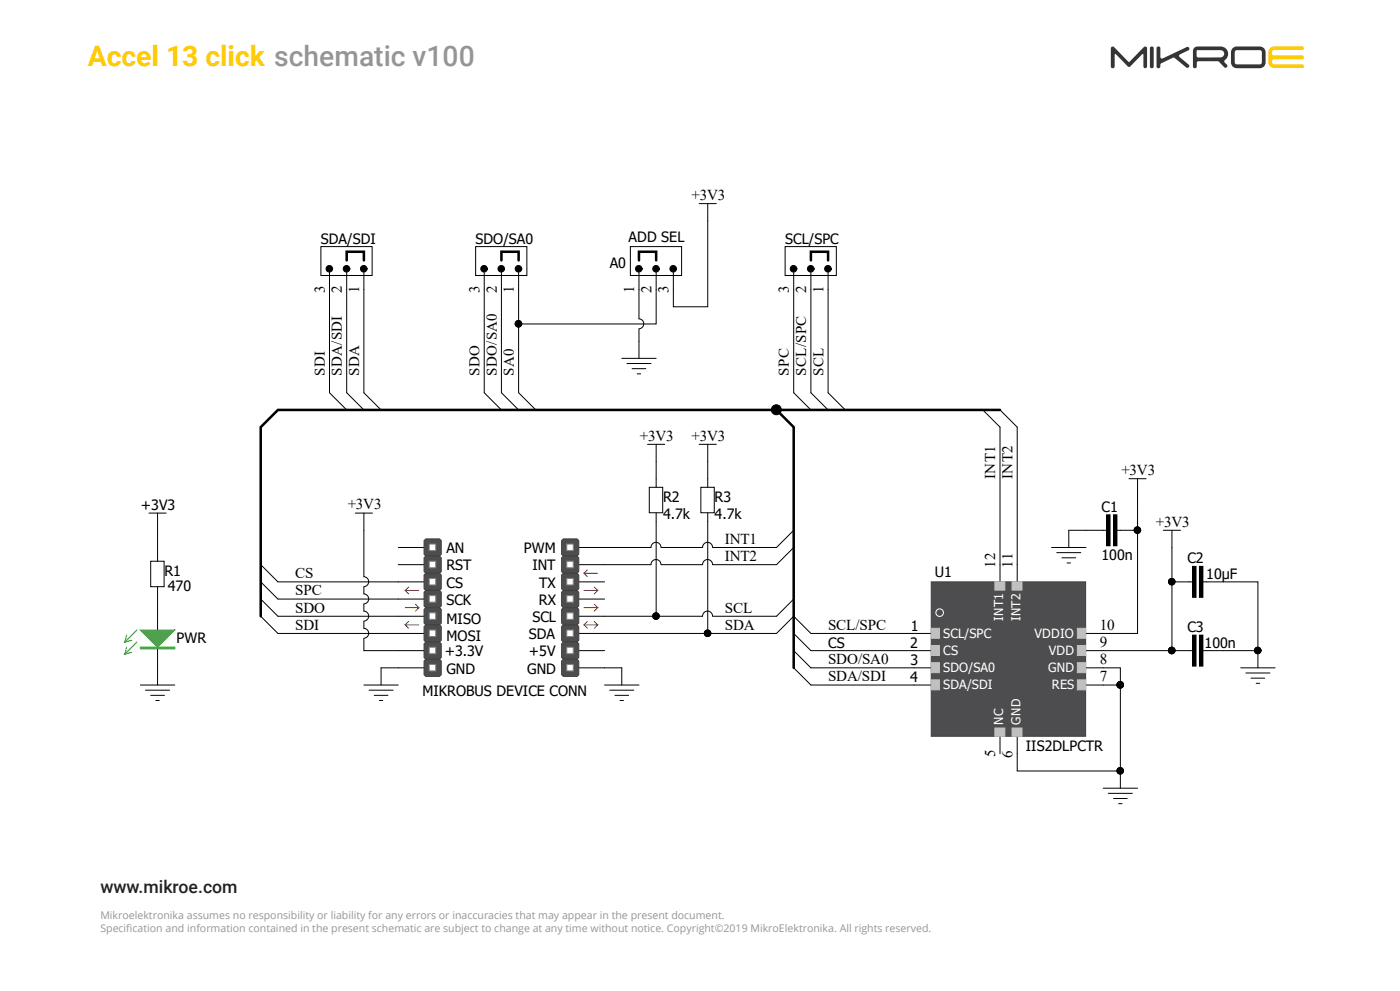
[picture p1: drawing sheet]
<svg xmlns="http://www.w3.org/2000/svg" width="420mm" height="297mm" viewBox="0 0 420 297" stroke-linecap="round" stroke-linejoin="round" font-family="sans-serif">
<path d="M381 14.4l1.3-.5h8.4a.54 .54 0 0 1 .5 .5 .54 .54 0 0 1-.5 .6h-8.6a.9 .9 0 0 0-.5 .8 .9 .9 0 0 0 .5 .8h8.6a.58 .58 0 0 1 .5 .6 .58 .58 0 0 1-.5 .6h-8.6a.8 .8 0 0 0-.5 .8 .8 .8 0 0 0 .7 .7h8.4a.55 .55 0 0 1 .5 .5 .55 .55 0 0 1-.5 .6h-8.4a1.74 1.74 0 0 1-1.8-1.8v-3.3z" fill-rule="evenodd" fill="#ffcb05"/>
<path d="M359 15.1l7.2-.1a1.09 1.09 0 0 1 1.1 1.1 1.09 1.09 0 0 1-1.1 1.1h-6.9l-.3-.5zM358.4 14.2l-.5 1.1v4.6a.58 .58 0 0 0 .6 .5 .58 .58 0 0 0 .5-.5l.1-1.2 .3-.3 6.3 .1a4 4 0 0 0 2.1 1.8l.4-.5-.4-.7a.72 .72 0 0 1-.5-.6 .72 .72 0 0 1 .5-.7 2.22 2.22 0 0 0 .5-2.5 2.22 2.22 0 0 0-2.1-1.4h-6.9zM347.1 14.1l-.1 5.8a.58 .58 0 0 0 .5 .5 .58 .58 0 0 0 .6-.5v-.7l.3-.2 3.7-1.7 3.8 2.9a.57 .57 0 0 0 .7-.1 .57 .57 0 0 0 0-.7l-2.7-2.3-.2-.4 .3-.4 2.5-1.2a.56 .56 0 0 0 .2-.7 .56 .56 0 0 0-.7-.3l-7.3 3.5-.6-.4v-3l-.5-.3zM345.1 14.1l-.1 5.8a.58 .58 0 0 0 .5 .5 .58 .58 0 0 0 .6-.5v-5.5l-.3-.4zM369.8 14.4l.9-.4 7.2-.1a1.74 1.74 0 0 1 1.8 1.8v3a1.74 1.74 0 0 1-1.8 1.7h-6.8a1.74 1.74 0 0 1-1.8-1.7v-3.4zM370.6 15.2l-.2 .5v3l.3 .5 7.2 .1 .6-.3 .1-3.3-.4-.6-7.1-.1zM333.4 14.1l-.1 .4v5.4a.58 .58 0 0 0 .5 .5 .58 .58 0 0 0 .6-.5v-3.5l.3-.2 3.6 3.7 .4 .2 4.2-3.9 .1 3.7a.55 .55 0 0 0 .6 .5 .55 .55 0 0 0 .5-.5v-5.4l-.3-.5-.6 .1-4.5 4.5-4.5-4.5-.4-.2z" fill-rule="evenodd" fill="#343537"/>
<g fill="none" stroke="#000" stroke-width=".3">
<path d="M96.3 73.9h15.3v8.7h-15.3zM142.7 73.9h15.4v8.7h-15.4zM189.1 73.9h15.4v8.7h-15.4zM209.7 61h5.2M212.3 61v5.2M235.5 73.9h15.4v8.7h-15.4zM98.8 81.6v5.2M104 81.6v5.2M109.2 81.6v5.2M145.3 81.6v5.2M150.4 81.6v5.2M155.6 81.6v5.2"/>
<path d="M191.7 81.6v5.2M196.8 81.6v5.2M202 81.6v5.2M238.1 81.6v5.2M243.3 81.6v5.2M248.4 81.6v5.2M98.8 117.7l5.2 5.2M104 117.7l5.2 5.2M109.2 117.7l5.1 5.2M145.3 117.7l5.1 5.2M150.4 117.7l5.2 5.2M155.6 117.7l5.1 5.2"/>
<path d="M186.5 107.4h10.3M188.1 108.9h7.2M189.6 110.5h4.2M191.2 112h1M191.7 102.2v5.2M238.1 117.7l5.2 5.2M243.3 117.7l5.1 5.2M248.4 117.7l5.2 5.2M194.3 133.2h5.1M196.8 133.2v5.1M209.7 133.2h5.2M212.3 133.2v5.1"/>
<path d="M294.8 122.9l5.2 5.1M300 122.9l5.2 5.1M44.7 153.8h5.1M47.3 153.8v5.1M106.6 153.8h5.1M109.2 153.8v5.1M238.1 158.9l-5.1 5.2M320.6 158.9v5.2M338.7 143.5h5.1M341.3 143.5v5.1M349 158.9h5.2M351.6 158.9v5.2"/>
<path d="M78.2 179.5l5.2 5.2M78.2 174.4l5.2 5.1M78.2 169.2l5.2 5.2M238.1 179.5l-5.1 5.2M238.1 164.1l-5.1 5.1M315.5 164.1h10.3M317 165.6h7.2M318.6 167.2h4.1M320.1 168.7h1.1M78.2 184.7l5.2 5.1M238.1 189.8l5.2 5.2M238.1 195l5.2 5.1"/>
<path d="M243.3 189.8l-5.2-5.1-5.1 5.1M42.1 205.3h10.3M43.7 206.8h7.2M45.2 208.4h4.1M46.8 209.9h1M47.3 200.1v5.2M109.2 205.3h10.3M110.7 206.8h7.2M112.3 208.4h4.1M113.8 209.9h1M114.3 200.1v5.2M181.4 205.3h10.3"/>
<path d="M182.9 206.8h7.2M184.5 208.4h4.1M186 209.9h1M186.5 200.1v5.2M238.1 200.1l5.2 5.2M331 236.2h10.3M332.5 237.8h7.2M334 239.3h4.2M336.1 231.1v5.1M335.6 240.9h1"/>
</g>
<circle cx="336.1" cy="231" r=".98" fill="#000" stroke="#000" stroke-width=".3"/>
<path d="M104 78v-2.5h5.2v2.5M150.4 78v-2.5h5.2v2.5M191.7 78v-2.5h5.1v2.5M243.3 78v-2.5h5.1v2.5" fill="none" stroke="#000" stroke-width=".76"/>
<g fill="#000" stroke="#000" stroke-width=".3">
<path d="M98.1 79.8a.98 .98 0 0 0 .3 1.6 .98 .98 0 0 0 1.4-.8h-1h1a.98 .98 0 0 0-.6-.9 .98 .98 0 0 0-1.1 .1zM98.8 80.6h1z" fill-rule="evenodd"/>
<path d="M103.3 79.8a.98 .98 0 0 0 .2 1.6 .98 .98 0 0 0 1.4-.8h-.9h.9a.98 .98 0 0 0-.5-.9 .98 .98 0 0 0-1.1 .1zM104 80.6h.9z" fill-rule="evenodd"/>
<path d="M108.5 79.8a.98 .98 0 0 0 .2 1.6 .98 .98 0 0 0 1.4-.8h-1h1a.98 .98 0 0 0-.6-.9 .98 .98 0 0 0-1 .1zM109.1 80.6h1z" fill-rule="evenodd"/>
<path d="M144.6 79.8a.98 .98 0 0 0 .2 1.6 .98 .98 0 0 0 1.4-.8h-1h1a.98 .98 0 0 0-.6-.9 .98 .98 0 0 0-1 .1zM145.2 80.6h1z" fill-rule="evenodd"/>
<path d="M149.7 79.8a.98 .98 0 0 0 .3 1.6 .98 .98 0 0 0 1.4-.8h-1h1a.98 .98 0 0 0-.6-.9 .98 .98 0 0 0-1.1 .1zM150.4 80.6h1z" fill-rule="evenodd"/>
<path d="M154.9 79.8a.98 .98 0 0 0 .2 1.6 .98 .98 0 0 0 1.4-.8h-1h1a.98 .98 0 0 0-.5-.9 .98 .98 0 0 0-1.1 .1zM155.5 80.6h1z" fill-rule="evenodd"/>
<path d="M191 79.8a.98 .98 0 0 0 .2 1.6 .98 .98 0 0 0 1.4-.8h-1h1a.98 .98 0 0 0-.5-.9 .98 .98 0 0 0-1.1 .1zM191.6 80.6h1z" fill-rule="evenodd"/>
<path d="M196.1 79.8a.98 .98 0 0 0 .3 1.6 .98 .98 0 0 0 1.4-.8h-1h1a.98 .98 0 0 0-.6-.9 .98 .98 0 0 0-1.1 .1zM196.8 80.6h1z" fill-rule="evenodd"/>
<path d="M201.3 79.8a.98 .98 0 0 0 .2 1.6 .98 .98 0 0 0 1.4-.8h-.9h.9a.98 .98 0 0 0-.5-.9 .98 .98 0 0 0-1.1 .1zM202 80.6h.9z" fill-rule="evenodd"/>
<path d="M237.4 79.8a.98 .98 0 0 0 .2 1.6 .98 .98 0 0 0 1.4-.8h-.9h.9a.98 .98 0 0 0-.5-.9 .98 .98 0 0 0-1.1 .1zM238.1 80.6h.9z" fill-rule="evenodd"/>
<path d="M242.6 79.8a.98 .98 0 0 0 .2 1.6 .98 .98 0 0 0 1.4-.8h-1h1a.98 .98 0 0 0-.6-.9 .98 .98 0 0 0-1 .1zM243.2 80.6h1z" fill-rule="evenodd"/>
<path d="M247.7 79.8a.98 .98 0 0 0 .3 1.6 .98 .98 0 0 0 1.4-.8h-1h1a.98 .98 0 0 0-.6-.9 .98 .98 0 0 0-1.1 .1zM248.4 80.6h1z" fill-rule="evenodd"/>
</g>
<path d="M279.4 174.4h46.3v46.3h-46.3z" fill="#4d4d4f" stroke="#443c3e" stroke-width=".3"/>
<g fill="none" stroke="#000" stroke-width=".3">
<path d="M300 169.2v5.2M305.2 169.2v5.2M47.3 183.7v5.1M47.3 194v5.1M274.2 189.8h5.2M274.2 195h5.2M325.8 189.8h5.2M325.8 195h5.2M274.2 200.1h5.2M274.2 205.3h5.2M325.8 200.1h5.2M325.8 205.3h5.2"/>
<path d="M300 220.8v5.1M305.2 220.8v5.1"/>
</g>
<g fill="#c0c0c0" stroke="#c0c0c0" stroke-width=".3">
<path d="M279.4 188.3h2.4v3h-2.4z"/>
<path d="M279.4 193.5h2.4v2.9h-2.4z"/>
<path d="M279.4 198.6h2.4v3h-2.4z"/>
<path d="M279.4 203.8h2.4v2.9h-2.4z"/>
<path d="M323.2 188.3h2.5v3h-2.5z"/>
<path d="M323.2 193.5h2.5v2.9h-2.5z"/>
<path d="M323.2 198.6h2.5v3h-2.5z"/>
<path d="M323.2 203.8h2.5v2.9h-2.5z"/>
<path d="M298.5 174.4h2.9v2.5h-2.9z"/>
<path d="M303.6 174.4h3v2.5h-3z"/>
<path d="M298.5 218.2h2.9v2.5h-2.9z"/>
<path d="M303.6 218.2h3v2.5h-3z"/>
</g>
<circle cx="281.9" cy="183.6" r="1.13" fill="none" stroke="#fff" stroke-width=".3"/>
<path d="M42.1 194h10.3v.5h-10.3z" fill-rule="evenodd" fill="#00bf00"/>
<path d="M42.1 194h10.3v.5h-10.3z" fill="none" stroke="#00bf00" stroke-width=".3"/>
<path d="M42.1 188.8h10.3l-5.1 5.2z" fill="#00bf00"/>
<path d="M38 194l-.5 2M38 190.4l-.5 2M41.1 192.4l-3.6 3.6 2-.5M41.1 188.8l-3.6 3.6 2-.5M42.1 188.8h10.3l-5.1 5.2z" fill="none" stroke="#00bf00" stroke-width=".3"/>
<g fill="none" stroke="#000" stroke-width=".3">
<path d="M119.5 164.1h7.7M119.5 169.2h7.7M119.5 174.4h7.7M119.5 179.5h7.7M173.6 164.1h7.8M173.6 169.2h7.8M173.6 174.4h7.8M173.6 179.5h7.8M119.5 184.7h7.7M119.5 189.8h7.7M119.5 195h7.7M173.6 184.7h7.8"/>
<path d="M173.6 189.8h7.8M173.6 195h7.8M119.5 200.1h7.7M173.6 200.1h7.8"/>
</g>
<path d="M127.2 162l.5-.5h4.2l.5 .5v4.1l-.5 .6h-4.2l-.5-.6z" fill-rule="evenodd" fill="#4d4d4f"/>
<path d="M127.2 162l.5-.5h4.2l.5 .5v4.1l-.5 .6h-4.2l-.5-.6z" fill="none" stroke="#443c3e" stroke-width=".3"/>
<path d="M127.2 167.2l.5-.5h4.2l.5 .5v4.1l-.5 .5h-4.2l-.5-.5z" fill-rule="evenodd" fill="#4d4d4f"/>
<path d="M127.2 167.2l.5-.5h4.2l.5 .5v4.1l-.5 .5h-4.2l-.5-.5z" fill="none" stroke="#443c3e" stroke-width=".3"/>
<g fill="#fff" stroke="#808080" stroke-width=".3">
<path d="M128.8 163h1.9v2h-1.9z"/>
<path d="M128.8 168.2h1.9v2h-1.9z"/>
</g>
<path d="M127.2 172.3l.5-.5h4.2l.5 .5v4.1l-.5 .6h-4.2l-.5-.6z" fill-rule="evenodd" fill="#4d4d4f"/>
<path d="M127.2 172.3l.5-.5h4.2l.5 .5v4.1l-.5 .6h-4.2l-.5-.6z" fill="none" stroke="#443c3e" stroke-width=".3"/>
<path d="M127.2 177.5l.5-.5h4.2l.5 .5v4.1l-.5 .5h-4.2l-.5-.5z" fill-rule="evenodd" fill="#4d4d4f"/>
<path d="M127.2 177.5l.5-.5h4.2l.5 .5v4.1l-.5 .5h-4.2l-.5-.5z" fill="none" stroke="#443c3e" stroke-width=".3"/>
<g fill="#fff" stroke="#808080" stroke-width=".3">
<path d="M128.8 173.4h1.9v1.9h-1.9z"/>
<path d="M128.8 178.5h1.9v2h-1.9z"/>
</g>
<path d="M127.2 182.6l.5-.5h4.2l.5 .5v4.2l-.5 .5h-4.2l-.5-.5z" fill-rule="evenodd" fill="#4d4d4f"/>
<path d="M127.2 182.6l.5-.5h4.2l.5 .5v4.2l-.5 .5h-4.2l-.5-.5z" fill="none" stroke="#443c3e" stroke-width=".3"/>
<path d="M127.2 187.8l.5-.5h4.2l.5 .5v4.1l-.5 .5h-4.2l-.5-.5z" fill-rule="evenodd" fill="#4d4d4f"/>
<path d="M127.2 187.8l.5-.5h4.2l.5 .5v4.1l-.5 .5h-4.2l-.5-.5z" fill="none" stroke="#443c3e" stroke-width=".3"/>
<g fill="#fff" stroke="#808080" stroke-width=".3">
<path d="M128.8 183.7h1.9v1.9h-1.9z"/>
<path d="M128.8 188.8h1.9v2h-1.9z"/>
</g>
<path d="M127.2 192.9l.5-.5h4.2l.5 .5v4.2l-.5 .5h-4.2l-.5-.5z" fill-rule="evenodd" fill="#4d4d4f"/>
<path d="M127.2 192.9l.5-.5h4.2l.5 .5v4.2l-.5 .5h-4.2l-.5-.5z" fill="none" stroke="#443c3e" stroke-width=".3"/>
<path d="M127.2 198.1l.5-.5h4.2l.5 .5v4.1l-.5 .5h-4.2l-.5-.5z" fill-rule="evenodd" fill="#4d4d4f"/>
<path d="M127.2 198.1l.5-.5h4.2l.5 .5v4.1l-.5 .5h-4.2l-.5-.5z" fill="none" stroke="#443c3e" stroke-width=".3"/>
<g fill="#fff" stroke="#808080" stroke-width=".3">
<path d="M128.8 194h1.9v1.9h-1.9z"/>
<path d="M128.8 199.1h1.9v2h-1.9z"/>
</g>
<path d="M168.5 162l.5-.5h4.1l.5 .5v4.1l-.5 .6h-4.1l-.5-.6z" fill-rule="evenodd" fill="#4d4d4f"/>
<path d="M168.5 162l.5-.5h4.1l.5 .5v4.1l-.5 .6h-4.1l-.5-.6z" fill="none" stroke="#443c3e" stroke-width=".3"/>
<path d="M168.5 167.2l.5-.5h4.1l.5 .5v4.1l-.5 .5h-4.1l-.5-.5z" fill-rule="evenodd" fill="#4d4d4f"/>
<path d="M168.5 167.2l.5-.5h4.1l.5 .5v4.1l-.5 .5h-4.1l-.5-.5z" fill="none" stroke="#443c3e" stroke-width=".3"/>
<g fill="#fff" stroke="#808080" stroke-width=".3">
<path d="M170 163h2v2h-2z"/>
<path d="M170 168.2h2v2h-2z"/>
</g>
<path d="M168.5 172.3l.5-.5h4.1l.5 .5v4.1l-.5 .6h-4.1l-.5-.6z" fill-rule="evenodd" fill="#4d4d4f"/>
<path d="M168.5 172.3l.5-.5h4.1l.5 .5v4.1l-.5 .6h-4.1l-.5-.6z" fill="none" stroke="#443c3e" stroke-width=".3"/>
<path d="M168.5 177.5l.5-.5h4.1l.5 .5v4.1l-.5 .5h-4.1l-.5-.5z" fill-rule="evenodd" fill="#4d4d4f"/>
<path d="M168.5 177.5l.5-.5h4.1l.5 .5v4.1l-.5 .5h-4.1l-.5-.5z" fill="none" stroke="#443c3e" stroke-width=".3"/>
<g fill="#fff" stroke="#808080" stroke-width=".3">
<path d="M170 173.4h2v1.9h-2z"/>
<path d="M170 178.5h2v2h-2z"/>
</g>
<path d="M168.5 182.6l.5-.5h4.1l.5 .5v4.2l-.5 .5h-4.1l-.5-.5z" fill-rule="evenodd" fill="#4d4d4f"/>
<path d="M168.5 182.6l.5-.5h4.1l.5 .5v4.2l-.5 .5h-4.1l-.5-.5z" fill="none" stroke="#443c3e" stroke-width=".3"/>
<path d="M168.5 187.8l.5-.5h4.1l.5 .5v4.1l-.5 .5h-4.1l-.5-.5z" fill-rule="evenodd" fill="#4d4d4f"/>
<path d="M168.5 187.8l.5-.5h4.1l.5 .5v4.1l-.5 .5h-4.1l-.5-.5z" fill="none" stroke="#443c3e" stroke-width=".3"/>
<g fill="#fff" stroke="#808080" stroke-width=".3">
<path d="M170 183.7h2v1.9h-2z"/>
<path d="M170 188.8h2v2h-2z"/>
</g>
<path d="M168.5 192.9l.5-.5h4.1l.5 .5v4.2l-.5 .5h-4.1l-.5-.5z" fill-rule="evenodd" fill="#4d4d4f"/>
<path d="M168.5 192.9l.5-.5h4.1l.5 .5v4.2l-.5 .5h-4.1l-.5-.5z" fill="none" stroke="#443c3e" stroke-width=".3"/>
<path d="M168.5 198.1l.5-.5h4.1l.5 .5v4.1l-.5 .5h-4.1l-.5-.5z" fill-rule="evenodd" fill="#4d4d4f"/>
<path d="M168.5 198.1l.5-.5h4.1l.5 .5v4.1l-.5 .5h-4.1l-.5-.5z" fill="none" stroke="#443c3e" stroke-width=".3"/>
<g fill="#fff" stroke="#808080" stroke-width=".3">
<path d="M170 194h2v1.9h-2z"/>
<path d="M170 199.1h2v2h-2z"/>
</g>
<g fill="none" stroke="#ee0e22" stroke-width=".3">
<path d="M122.6 175.9l-1.1 1.1M125.7 177h-4.2l1.1 1M175.2 177h4.1l-1 1M176.2 170.8l-1 1M178.3 175.9l1 1.1M179.3 171.8h-4.1l1 1M121.5 182.1h4.2l-1.1 1M122.6 186.2l-1.1 1.1M124.6 181.1l1.1 1M125.7 187.3h-4.2l1.1 1M175.2 182.1h4.1l-1 1M175.2 187.3h4.1l-1 1"/>
<path d="M175.2 187.3l1 1M176.2 186.2l-1 1.1M178.3 181.1l1 1M178.3 186.2l1 1.1"/>
</g>
<g fill="none" stroke="#000" stroke-width=".3">
<path d="M212.3 66.2v25.7h-10.3v-5.1M98.8 86.8v30.9M104 86.8v30.9M109.2 86.8v30.9M145.3 86.8v30.9M150.4 86.8v30.9M155.6 86.8v30.9M191.7 86.8v8.7a1.49 1.49 0 0 1 1.4 1.5 1.49 1.49 0 0 1-1.4 1.5M191.7 98.6v3.6M196.8 86.8v10.3h-41.2M238.1 86.8v30.9M243.3 86.8v30.9"/>
<path d="M248.4 86.8v30.9M196.8 138.3v7.7M212.3 138.3v7.7M300 128v41.2M305.2 128v41.2M47.3 158.9v9.3M109.2 158.9v13.9a1.49 1.49 0 0 1 1.4 1.5 1.49 1.49 0 0 1-1.4 1.5M194.8 146h4v7.7h-4zM196.8 153.8v30.9M210.3 146h4v7.7h-4zM212.3 153.8v36M320.6 158.9h11.4"/>
<path d="M332 154.3h1v9.3h-1zM334 154.3h1.1v9.3h-1.1zM335.1 158.9h6.2M341.3 148.6v41.2h-10.3M45.2 168.2h4v7.6h-4zM47.3 175.9v7.8M83.4 174.4h36.1M83.4 179.5h36.1M109.2 175.9v2.1a1.49 1.49 0 0 1 1.4 1.5 1.49 1.49 0 0 1-1.4 1.5M198.3 164.1a1.5 1.5 0 0 0-1.5-1.6 1.5 1.5 0 0 0-1.5 1.6h-13.9M198.3 169.2a1.5 1.5 0 0 0-1.5-1.5 1.5 1.5 0 0 0-1.5 1.5h-13.9M213.8 164.1a1.5 1.5 0 0 0-1.5-1.6 1.5 1.5 0 0 0-1.5 1.6h-12.4"/>
<path d="M213.8 169.2a1.5 1.5 0 0 0-1.5-1.5 1.5 1.5 0 0 0-1.5 1.5h-12.4M213.9 164.1h19.1M213.9 169.2h19.1M351.6 164.1v30.9h-20.6M351.6 174.4h6.2M357.8 169.7h1v9.3h-1zM359.8 169.7h1.1v9.3h-1.1zM360.9 174.4h16.5v20.6h-16.5M47.3 199.1v1M83.4 189.8h36.1M83.4 184.7h36.1M109.2 186.2v2.1a1.49 1.49 0 0 1 1.4 1.5 1.49 1.49 0 0 1-1.4 1.5"/>
<path d="M109.2 181.1v2a1.49 1.49 0 0 1 1.4 1.5 1.49 1.49 0 0 1-1.4 1.5M109.2 191.4v3.6h10.3M181.4 189.8h51.6M213.8 184.7a1.5 1.5 0 0 0-1.5-1.6 1.5 1.5 0 0 0-1.5 1.6h-29.4M213.9 184.7h19.1M243.3 195h30.9M243.3 189.8h30.9M351.6 195h6.2M357.8 190.4h1v9.2h-1zM359.8 190.4h1.1v9.2h-1.1zM377.4 195v5.1M114.3 200.1h5.2"/>
<path d="M181.4 200.1h5.1M243.3 200.1h30.9M243.3 205.3h30.9M331 205.3h5.1M331 200.1h5.1v5.2M336.1 205.3v25.8h-30.9v-5.2M372.2 200.1h10.3M373.8 201.7h7.2M375.3 203.2h4.1M376.9 204.8h1"/>
</g>
<g fill="#000" stroke="#000" stroke-width=".3">
<circle cx="155.5" cy="97" r=".98"/>
<circle cx="232.9" cy="122.8" r="1.5"/>
<circle cx="341.2" cy="158.9" r=".98"/>
<circle cx="351.5" cy="174.3" r=".98"/>
<circle cx="196.8" cy="184.6" r=".98"/>
<circle cx="212.3" cy="189.8" r=".98"/>
<circle cx="351.5" cy="194.9" r=".98"/>
<circle cx="377.3" cy="194.9" r=".98"/>
<circle cx="336.1" cy="205.3" r=".98"/>
<circle cx="336.1" cy="231" r=".98"/>
</g>
<g fill="#000">
<path d="M332 154.3h1v9.3h-1z" fill-rule="evenodd"/>
<path d="M334 154.3h1.1v9.3h-1.1z" fill-rule="evenodd"/>
<path d="M357.8 169.7h1v9.3h-1z" fill-rule="evenodd"/>
<path d="M359.8 169.7h1.1v9.3h-1.1z" fill-rule="evenodd"/>
<path d="M357.8 190.4h1v9.2h-1z" fill-rule="evenodd"/>
<path d="M359.8 190.4h1.1v9.2h-1.1z" fill-rule="evenodd"/>
</g>
<path d="M233 122.9l5.1 5.1v72.1M300 122.9h-216.6l-5.2 5.1v56.7" fill="none" stroke="#000" stroke-width=".76"/>
<text font-size="8.5" fill="#ffcb05" x="26.4" y="19.9">Accel 13 click schematic v100</text>
<text font-size="5.3" fill="#231f20" x="30.1" y="267.5">www.mikroe.com</text>
<g font-size="4.5">
<text x="207.5" y="59.9">+3V3</text>
<text x="97.4" y="87.7" transform="rotate(-90 97.4 87.7)">3</text>
<text x="102.6" y="87.9" transform="rotate(-90 102.6 87.9)">2</text>
<text x="107.7" y="87.7" transform="rotate(-90 107.7 87.7)">1</text>
<text x="143.8" y="87.7" transform="rotate(-90 143.8 87.7)">3</text>
<text x="149" y="87.9" transform="rotate(-90 149 87.9)">2</text>
<text x="154.2" y="87.7" transform="rotate(-90 154.2 87.7)">1</text>
<text x="190.3" y="87.7" transform="rotate(-90 190.3 87.7)">1</text>
<text x="195.4" y="87.9" transform="rotate(-90 195.4 87.9)">2</text>
<text x="200.6" y="87.7" transform="rotate(-90 200.6 87.7)">3</text>
<text x="236.7" y="87.7" transform="rotate(-90 236.7 87.7)">3</text>
<text x="241.8" y="87.9" transform="rotate(-90 241.8 87.9)">2</text>
<text x="247" y="87.7" transform="rotate(-90 247 87.7)">1</text>
<text x="97.4" y="112.6" transform="rotate(-90 97.4 112.6)">SDI</text>
<text x="102.6" y="112.6" transform="rotate(-90 102.6 112.6)">SDA/SDI</text>
<text x="107.7" y="112.6" transform="rotate(-90 107.7 112.6)">SDA</text>
<text x="143.8" y="112.6" transform="rotate(-90 143.8 112.6)">SDO</text>
<text x="149" y="112.6" transform="rotate(-90 149 112.6)">SDO/SA0</text>
<text x="154.2" y="112.6" transform="rotate(-90 154.2 112.6)">SA0</text>
<text x="236.7" y="112.6" transform="rotate(-90 236.7 112.6)">SPC</text>
<text x="241.8" y="112.6" transform="rotate(-90 241.8 112.6)">SCL/SPC</text>
<text x="247" y="112.6" transform="rotate(-90 247 112.6)">SCL</text>
<text x="192" y="132.1">+3V3</text>
<text x="207.5" y="132.1">+3V3</text>
<text x="298.6" y="143.5" transform="rotate(-90 298.6 143.5)">INT1</text>
<text x="303.7" y="143.5" transform="rotate(-90 303.7 143.5)">INT2</text>
<text x="336.4" y="142.4">+3V3</text>
<text x="104.3" y="152.7">+3V3</text>
<text x="346.7" y="157.8">+3V3</text>
<text x="217.5" y="163">INT1</text>
<text x="88.5" y="173.3">CS</text>
<text x="217.5" y="168.1">INT2</text>
<text x="298.6" y="170.3" transform="rotate(-90 298.6 170.3)">12</text>
<text x="303.7" y="170.3" transform="rotate(-90 303.7 170.3)">11</text>
<text x="88.5" y="178.4">SPC</text>
<text x="88.5" y="183.6">SDO</text>
<text x="217.5" y="183.6">SCL</text>
<text x="88.5" y="188.7">SDI</text>
<text x="217.5" y="188.7">SDA</text>
<text x="248.4" y="188.7">SCL/SPC</text>
<text x="329.9" y="188.7">10</text>
<text x="329.9" y="193.9">9</text>
<text x="248.4" y="199">SDO/SA0</text>
<text x="329.9" y="199">8</text>
<text x="248.4" y="204.2">SDA/SDI</text>
<text x="329.9" y="204.2">7</text>
<text x="298.6" y="226.8" transform="rotate(-90 298.6 226.8)">5</text>
<text x="303.7" y="227" transform="rotate(-90 303.7 227)">6</text>
</g>
<g font-size="4.3">
<text x="96.3" y="73">SDA/SDI</text>
<text x="142.7" y="73">SDO/SA0</text>
<text x="188.6" y="72.5">ADD SEL</text>
<text x="235.5" y="73">SCL/SPC</text>
<text x="182.9" y="80.2">A0</text>
<text x="42.3" y="152.9">+3V3</text>
<text x="198.9" y="150.3">R2</text>
<text x="198.9" y="155.5">4.7k</text>
<text x="214.4" y="150.3">R3</text>
<text x="214.4" y="155.5">4.7k</text>
<text x="330.4" y="153.4">C1</text>
<text x="133.9" y="165.8">AN</text>
<text x="157.1" y="165.8">PWM</text>
<text x="330.4" y="167.8">100n</text>
<text x="49.3" y="172.5">R1</text>
<text x="133.9" y="170.9">RST</text>
<text x="159.7" y="170.9">INT</text>
<text x="280.4" y="173">U1</text>
<text x="356.2" y="168.9">C2</text>
<text x="361.9" y="173.5">10µF</text>
<text x="50.4" y="177.1">470</text>
<text x="133.9" y="176.1">CS</text>
<text x="161.8" y="176.1">TX</text>
<text x="133.9" y="181.2">SCK</text>
<text x="161.7" y="181.2">RX</text>
<text x="133.9" y="186.9">MISO</text>
<text x="158.7" y="191.5">SDA</text>
<text x="159.7" y="186.4">SCL</text>
<text x="273.3" y="189">1</text>
<text x="356.2" y="189.5">C3</text>
<text x="52.9" y="192.6">PWR</text>
<text x="133.4" y="196.7">+3.3V</text>
<text x="133.9" y="192.1">MOSI</text>
<text x="158.7" y="196.7">+5V</text>
<text x="248.4" y="194.1">CS</text>
<text x="273" y="194.1">2</text>
<text x="361.4" y="194.1">100n</text>
<text x="133.9" y="201.9">GND</text>
<text x="158.2" y="201.9">GND</text>
<text x="273.2" y="199.3">3</text>
<text x="126.7" y="208.5">MIKROBUS DEVICE CONN</text>
<text x="273" y="204.4">4</text>
<text x="307.7" y="225">IIS2DLPCTR</text>
</g>
<g font-size="3.8" fill="#fff">
<text x="283" y="191.1">SCL/SPC</text>
<text x="310.4" y="191.1">VDDIO</text>
<text x="283" y="196.2">CS</text>
<text x="314.7" y="196.2">VDD</text>
<text x="283" y="201.4">SDO/SA0</text>
<text x="314.4" y="201.4">GND</text>
<text x="283" y="206.5">SDA/SDI</text>
<text x="315.6" y="206.5">RES</text>
</g>
<g font-size="3.7" fill="#fff">
<text x="301" y="186.1" transform="rotate(-90 301 186.1)">INT1</text>
<text x="306.1" y="186.2" transform="rotate(-90 306.1 186.2)">INT2</text>
<text x="301" y="217.2" transform="rotate(-90 301 217.2)">NC</text>
<text x="306.1" y="217.2" transform="rotate(-90 306.1 217.2)">GND</text>
</g>
<g font-size="3.2" fill="#939598">
<text x="30.1" y="275.6">Mikroelektronika assumes no responsibility or liability for any errors or inaccuracies that may appear in the present document.</text>
<text x="30.1" y="279.4">Specif</text>
<text x="37.9" y="279.4">ication and information contained in the present schematic are subject to change at any time without notice. Copyright©2019 MikroElektronika. All rights reserved.</text>
</g>
</svg>
